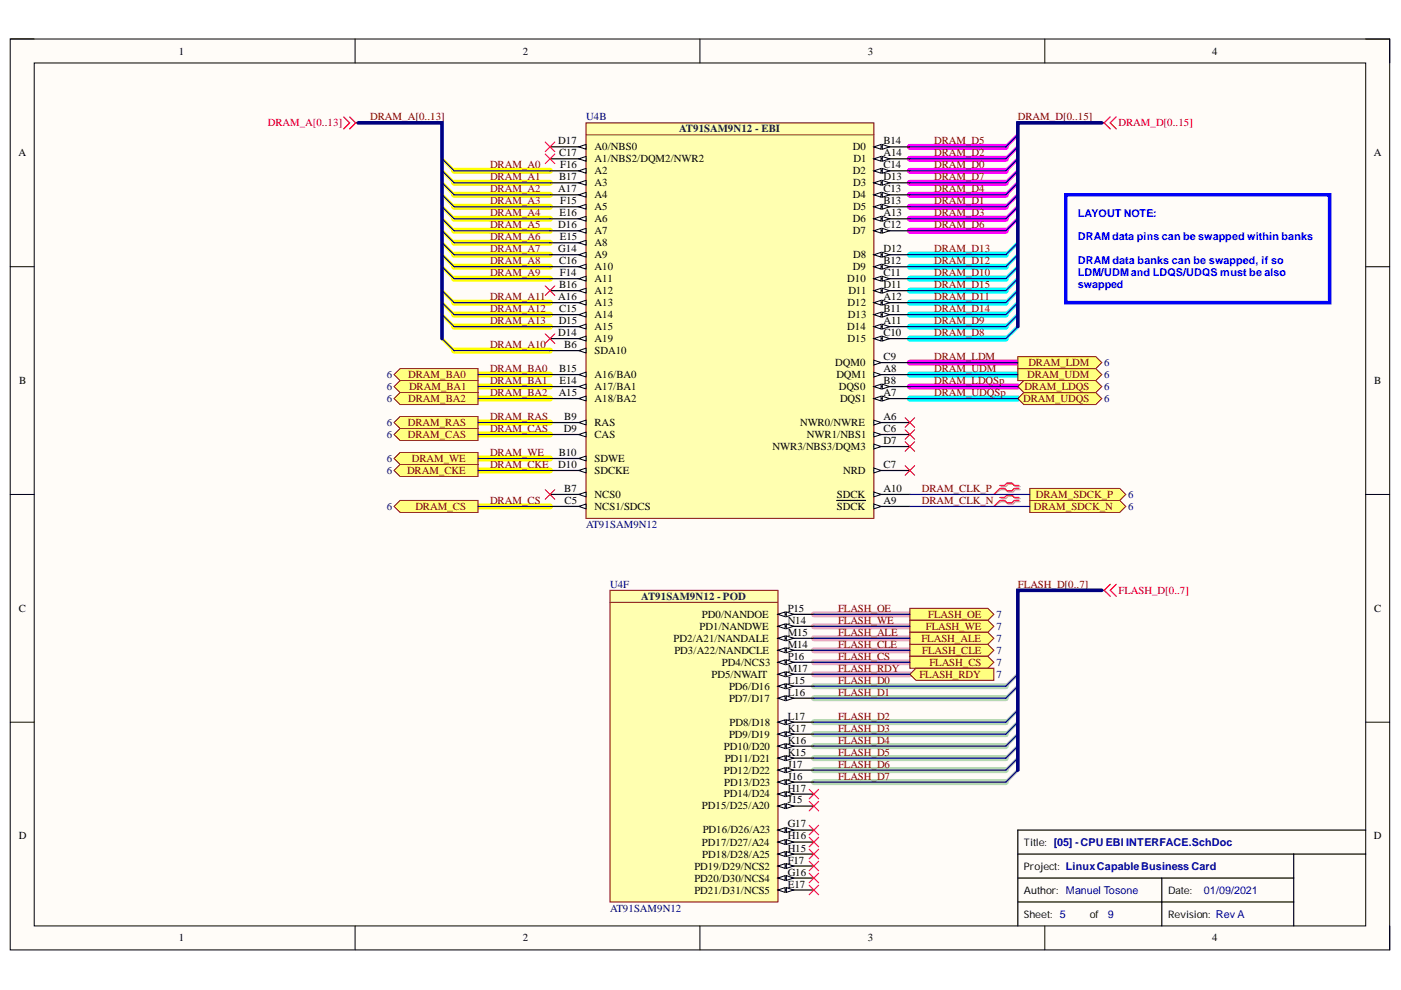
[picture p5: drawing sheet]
<svg xmlns="http://www.w3.org/2000/svg" width="297mm" height="210mm" viewBox="0 0 297 210" stroke-linecap="round" stroke-linejoin="round" font-family="sans-serif">
<path d="M2.2 8.3h292.4v193.1h-292.4z" fill-rule="evenodd" fill="#fffcf8"/>
<path d="M2.2 8.3h292.4v193.1h-292.4z" fill="none" stroke="#000" stroke-width=".21"/>
<path d="M7.3 13.4h282.3v182.9h-282.3z" fill-rule="evenodd" fill="#fffcf8"/>
<g fill="none" stroke="#000" stroke-width=".21">
<path d="M2.2 8.3h5.1M7.3 13.4h282.3v182.9h-282.3zM75.3 8.3v5M148.4 8.3v5M221.5 8.3v5.1M289.6 8.3h5v5.1M2.2 56.6h5.1M289.6 56.6h5M2.2 104.8h5.1M289.6 104.8h5M2.2 153.1h5.1M289.6 153.1h5"/>
<path d="M75.3 196.3v5.1M148.4 196.3v5.1M221.5 196.3v5.1M294.6 196.3v5.1"/>
</g>
<path d="M215.8 28.6l-2.5 2.5M215.8 31.1l-2.5 2.6M215.8 33.7l-2.5 2.5M215.8 36.2l-2.5 2.6M215.8 38.8l-2.5 2.5M215.8 41.3l-2.5 2.5M215.8 43.8l-2.5 2.6M215.8 46.4l-2.5 2.5" fill="none" stroke="#f0f" stroke-width=".68"/>
<path d="M215.8 51.5l-2.5 2.5M215.8 54l-2.5 2.6M215.8 56.6l-2.5 2.5M215.8 59.1l-2.5 2.5M215.8 61.6l-2.5 2.6M215.8 64.2l-2.5 2.5M215.8 66.7l-2.5 2.6M215.8 69.3l-2.5 2.5" fill="none" stroke="#0ff" stroke-width=".68"/>
<g fill="none" stroke="#ff0" stroke-width=".68">
<path d="M93.7 33.7l2.6 2.5M93.7 36.2l2.6 2.6M93.7 38.8l2.6 2.5M93.7 41.3l2.6 2.5M93.7 43.8l2.6 2.6M93.7 46.4l2.6 2.5M93.7 48.9l2.6 2.6M93.7 51.5l2.6 2.5M93.7 54l2.6 2.6M93.7 56.6l2.6 2.5M93.7 61.6l2.6 2.6M93.7 64.2l2.6 2.5"/>
<path d="M93.7 66.7l2.6 2.6M93.7 71.8l2.6 2.5"/>
</g>
<path d="M215.8 143l-2.5 2.5M215.8 145.5l-2.5 2.5M215.8 150.6l-2.5 2.5M215.8 153.1l-2.5 2.6M215.8 155.7l-2.5 2.5M215.8 158.2l-2.5 2.5M215.8 160.7l-2.5 2.6M215.8 163.3l-2.5 2.5" fill="none" stroke="#b6d9b2" stroke-width=".68"/>
<path d="M192.9 33.7h20.4M192.9 38.8h20.4M192.9 36.2h20.4M192.9 31.1h20.4M192.9 48.9h20.4M192.9 46.4h20.4M192.9 43.8h20.4M192.9 41.3h20.4M192.9 76.9h22.9M192.9 82h22.9" fill="none" stroke="#f0f" stroke-width="1.3"/>
<g fill="none" stroke="#ff0" stroke-width="1.3">
<path d="M96.3 38.8h20.3M96.3 36.2h20.3M96.3 59.1h20.3M96.3 56.6h20.3M96.3 54h20.3M96.3 51.5h20.3M96.3 48.9h20.3M96.3 46.4h20.3M96.3 43.8h20.3M96.3 41.3h20.3M96.3 74.3h20.3M96.3 69.3h20.3"/>
<path d="M96.3 66.7h20.3M96.3 64.2h20.3M101.4 79.4h15.2M101.4 99.8h15.2M101.4 97.2h15.2M101.4 92.1h15.2M101.4 89.6h15.2M101.4 84.5h15.2M101.4 82h15.2M101.4 107.4h15.2"/>
</g>
<path d="M172.6 158.2h40.7M172.6 155.7h40.7M172.6 153.1h40.7M172.6 148h40.7M172.6 145.5h40.7M172.6 165.8h40.7M172.6 163.3h40.7M172.6 160.7h40.7" fill="none" stroke="#b6d9b2" stroke-width="1.3"/>
<path d="M172.6 137.9h20.3M172.6 135.3h20.3M172.6 132.8h20.3M172.6 130.2h20.3M172.6 143h20.3M172.6 140.4h20.3" fill="none" stroke="#eba5c2" stroke-width="1.3"/>
<path d="M192.9 59.1h20.4M192.9 56.6h20.4M192.9 54h20.4M192.9 79.4h22.9M192.9 71.8h20.4M192.9 69.3h20.4M192.9 66.7h20.4M192.9 64.2h20.4M192.9 61.6h20.4M192.9 84.5h22.9" fill="none" stroke="#0ff" stroke-width="1.3"/>
<path d="M289.6 176h-73.8v20.3M215.8 181.1h73.8M215.8 186.2h58.5M215.8 191.2h58.5M246.3 186.2v10.1M274.3 181.1v15.2" fill="none" stroke="#000" stroke-width=".25"/>
<path d="M124.2 26.1h61.1v83.8h-61.1z" fill-rule="evenodd" fill="#ffffb0"/>
<path d="M124.2 26.1h61.1v83.8h-61.1z" fill="none" stroke="#800000" stroke-width=".21"/>
<path d="M185.3 31.1h7.6" fill="none" stroke="#000" stroke-width=".25"/>
<path d="M185.3 31.1l1.5-.5v1z" fill="#f8fcff"/>
<path d="M185.3 31.1l1.5-.5v1z" fill="none" stroke="#000" stroke-width=".21"/>
<path d="M187.1 30.6l1.5 .5-1.5 .5z" fill="#f8fcff"/>
<path d="M187.1 30.6l1.5 .5-1.5 .5z" fill="none" stroke="#000" stroke-width=".21"/>
<path d="M185.3 33.7h7.6" fill="none" stroke="#000" stroke-width=".25"/>
<path d="M185.3 33.7l1.5-.5v1z" fill="#f8fcff"/>
<path d="M185.3 33.7l1.5-.5v1z" fill="none" stroke="#000" stroke-width=".21"/>
<path d="M187.1 33.2l1.5 .5-1.5 .5z" fill="#f8fcff"/>
<path d="M187.1 33.2l1.5 .5-1.5 .5z" fill="none" stroke="#000" stroke-width=".21"/>
<path d="M185.3 36.2h7.6" fill="none" stroke="#000" stroke-width=".25"/>
<path d="M185.3 36.2l1.5-.5v1z" fill="#f8fcff"/>
<path d="M185.3 36.2l1.5-.5v1z" fill="none" stroke="#000" stroke-width=".21"/>
<path d="M187.1 35.7l1.5 .5-1.5 .5z" fill="#f8fcff"/>
<path d="M187.1 35.7l1.5 .5-1.5 .5z" fill="none" stroke="#000" stroke-width=".21"/>
<path d="M185.3 38.8h7.6" fill="none" stroke="#000" stroke-width=".25"/>
<path d="M185.3 38.8l1.5-.5v1z" fill="#f8fcff"/>
<path d="M185.3 38.8l1.5-.5v1z" fill="none" stroke="#000" stroke-width=".21"/>
<path d="M187.1 38.3l1.5 .5-1.5 .5z" fill="#f8fcff"/>
<path d="M187.1 38.3l1.5 .5-1.5 .5z" fill="none" stroke="#000" stroke-width=".21"/>
<path d="M185.3 41.3h7.6" fill="none" stroke="#000" stroke-width=".25"/>
<path d="M185.3 41.3l1.5-.5v1z" fill="#f8fcff"/>
<path d="M185.3 41.3l1.5-.5v1z" fill="none" stroke="#000" stroke-width=".21"/>
<path d="M187.1 40.8l1.5 .5-1.5 .5z" fill="#f8fcff"/>
<path d="M187.1 40.8l1.5 .5-1.5 .5z" fill="none" stroke="#000" stroke-width=".21"/>
<path d="M185.3 43.8h7.6" fill="none" stroke="#000" stroke-width=".25"/>
<path d="M185.3 43.8l1.5-.5v1.1z" fill="#f8fcff"/>
<path d="M185.3 43.8l1.5-.5v1.1z" fill="none" stroke="#000" stroke-width=".21"/>
<path d="M187.1 43.3l1.5 .5-1.5 .6z" fill="#f8fcff"/>
<path d="M187.1 43.3l1.5 .5-1.5 .6z" fill="none" stroke="#000" stroke-width=".21"/>
<path d="M185.3 46.4h7.6" fill="none" stroke="#000" stroke-width=".25"/>
<path d="M185.3 46.4l1.5-.5v1z" fill="#f8fcff"/>
<path d="M185.3 46.4l1.5-.5v1z" fill="none" stroke="#000" stroke-width=".21"/>
<path d="M187.1 45.9l1.5 .5-1.5 .5z" fill="#f8fcff"/>
<path d="M187.1 45.9l1.5 .5-1.5 .5z" fill="none" stroke="#000" stroke-width=".21"/>
<path d="M185.3 48.9h7.6" fill="none" stroke="#000" stroke-width=".25"/>
<path d="M185.3 48.9l1.5-.5v1z" fill="#f8fcff"/>
<path d="M185.3 48.9l1.5-.5v1z" fill="none" stroke="#000" stroke-width=".21"/>
<path d="M187.1 48.4l1.5 .5-1.5 .5z" fill="#f8fcff"/>
<path d="M187.1 48.4l1.5 .5-1.5 .5z" fill="none" stroke="#000" stroke-width=".21"/>
<path d="M185.3 54h7.6" fill="none" stroke="#000" stroke-width=".25"/>
<path d="M185.3 54l1.5-.5v1z" fill="#f8fcff"/>
<path d="M185.3 54l1.5-.5v1z" fill="none" stroke="#000" stroke-width=".21"/>
<path d="M187.1 53.5l1.5 .5-1.5 .5z" fill="#f8fcff"/>
<path d="M187.1 53.5l1.5 .5-1.5 .5z" fill="none" stroke="#000" stroke-width=".21"/>
<path d="M185.3 56.6h7.6" fill="none" stroke="#000" stroke-width=".25"/>
<path d="M185.3 56.6l1.5-.6v1.1z" fill="#f8fcff"/>
<path d="M185.3 56.6l1.5-.6v1.1z" fill="none" stroke="#000" stroke-width=".21"/>
<path d="M187.1 56l1.5 .6-1.5 .5z" fill="#f8fcff"/>
<path d="M187.1 56l1.5 .6-1.5 .5z" fill="none" stroke="#000" stroke-width=".21"/>
<path d="M185.3 59.1h7.6" fill="none" stroke="#000" stroke-width=".25"/>
<path d="M185.3 59.1l1.5-.5v1z" fill="#f8fcff"/>
<path d="M185.3 59.1l1.5-.5v1z" fill="none" stroke="#000" stroke-width=".21"/>
<path d="M187.1 58.6l1.5 .5-1.5 .5z" fill="#f8fcff"/>
<path d="M187.1 58.6l1.5 .5-1.5 .5z" fill="none" stroke="#000" stroke-width=".21"/>
<path d="M185.3 61.6h7.6" fill="none" stroke="#000" stroke-width=".25"/>
<path d="M185.3 61.6l1.5-.5v1z" fill="#f8fcff"/>
<path d="M185.3 61.6l1.5-.5v1z" fill="none" stroke="#000" stroke-width=".21"/>
<path d="M187.1 61.1l1.5 .5-1.5 .5z" fill="#f8fcff"/>
<path d="M187.1 61.1l1.5 .5-1.5 .5z" fill="none" stroke="#000" stroke-width=".21"/>
<path d="M185.3 64.2h7.6" fill="none" stroke="#000" stroke-width=".25"/>
<path d="M185.3 64.2l1.5-.5v1z" fill="#f8fcff"/>
<path d="M185.3 64.2l1.5-.5v1z" fill="none" stroke="#000" stroke-width=".21"/>
<path d="M187.1 63.7l1.5 .5-1.5 .5z" fill="#f8fcff"/>
<path d="M187.1 63.7l1.5 .5-1.5 .5z" fill="none" stroke="#000" stroke-width=".21"/>
<path d="M185.3 66.7h7.6" fill="none" stroke="#000" stroke-width=".25"/>
<path d="M185.3 66.7l1.5-.5v1z" fill="#f8fcff"/>
<path d="M185.3 66.7l1.5-.5v1z" fill="none" stroke="#000" stroke-width=".21"/>
<path d="M187.1 66.2l1.5 .5-1.5 .5z" fill="#f8fcff"/>
<path d="M187.1 66.2l1.5 .5-1.5 .5z" fill="none" stroke="#000" stroke-width=".21"/>
<path d="M185.3 69.3h7.6" fill="none" stroke="#000" stroke-width=".25"/>
<path d="M185.3 69.3l1.5-.5v1z" fill="#f8fcff"/>
<path d="M185.3 69.3l1.5-.5v1z" fill="none" stroke="#000" stroke-width=".21"/>
<path d="M187.1 68.8l1.5 .5-1.5 .5z" fill="#f8fcff"/>
<path d="M187.1 68.8l1.5 .5-1.5 .5z" fill="none" stroke="#000" stroke-width=".21"/>
<path d="M185.3 71.8h7.6" fill="none" stroke="#000" stroke-width=".25"/>
<path d="M185.3 71.8l1.5-.5v1z" fill="#f8fcff"/>
<path d="M185.3 71.8l1.5-.5v1z" fill="none" stroke="#000" stroke-width=".21"/>
<path d="M187.1 71.3l1.5 .5-1.5 .5z" fill="#f8fcff"/>
<path d="M187.1 71.3l1.5 .5-1.5 .5z" fill="none" stroke="#000" stroke-width=".21"/>
<path d="M116.6 79.4h7.6" fill="none" stroke="#000" stroke-width=".25"/>
<path d="M122.7 79.4l1.5-.5v1z" fill="#f8fcff"/>
<path d="M122.7 79.4l1.5-.5v1z" fill="none" stroke="#000" stroke-width=".21"/>
<path d="M116.6 82h7.6" fill="none" stroke="#000" stroke-width=".25"/>
<path d="M122.7 82l1.5-.5v1z" fill="#f8fcff"/>
<path d="M122.7 82l1.5-.5v1z" fill="none" stroke="#000" stroke-width=".21"/>
<path d="M116.6 84.5h7.6" fill="none" stroke="#000" stroke-width=".25"/>
<path d="M122.7 84.5l1.5-.5v1z" fill="#f8fcff"/>
<path d="M122.7 84.5l1.5-.5v1z" fill="none" stroke="#000" stroke-width=".21"/>
<path d="M116.6 107.4h7.6" fill="none" stroke="#000" stroke-width=".25"/>
<path d="M122.7 107.4l1.5-.5v1z" fill="#f8fcff"/>
<path d="M122.7 107.4l1.5-.5v1z" fill="none" stroke="#000" stroke-width=".21"/>
<path d="M185.3 104.8h7.6" fill="none" stroke="#000" stroke-width=".25"/>
<path d="M185.3 104.3l1.5 .5-1.5 .5z" fill="#f8fcff"/>
<path d="M185.3 104.3l1.5 .5-1.5 .5z" fill="none" stroke="#000" stroke-width=".21"/>
<path d="M185.3 107.4h7.6" fill="none" stroke="#000" stroke-width=".25"/>
<path d="M185.3 106.9l1.5 .5-1.5 .5z" fill="#f8fcff"/>
<path d="M185.3 106.9l1.5 .5-1.5 .5z" fill="none" stroke="#000" stroke-width=".21"/>
<path d="M116.6 99.8h7.6M177.4 106.1h6.1" fill="none" stroke="#000" stroke-width=".25"/>
<path d="M122.7 99.8l1.5-.6v1.1z" fill="#f8fcff"/>
<path d="M122.7 99.8l1.5-.6v1.1z" fill="none" stroke="#000" stroke-width=".21"/>
<path d="M116.6 89.6h7.6" fill="none" stroke="#000" stroke-width=".25"/>
<path d="M122.7 89.6l1.5-.5v1z" fill="#f8fcff"/>
<path d="M122.7 89.6l1.5-.5v1z" fill="none" stroke="#000" stroke-width=".21"/>
<path d="M116.6 92.1h7.6" fill="none" stroke="#000" stroke-width=".25"/>
<path d="M122.7 92.1l1.5-.5v1z" fill="#f8fcff"/>
<path d="M122.7 92.1l1.5-.5v1z" fill="none" stroke="#000" stroke-width=".21"/>
<path d="M116.6 97.2h7.6" fill="none" stroke="#000" stroke-width=".25"/>
<path d="M122.7 97.2l1.5-.5v1z" fill="#f8fcff"/>
<path d="M122.7 97.2l1.5-.5v1z" fill="none" stroke="#000" stroke-width=".21"/>
<path d="M116.6 74.3h7.6" fill="none" stroke="#000" stroke-width=".25"/>
<path d="M122.7 74.3l1.5-.5v1z" fill="#f8fcff"/>
<path d="M122.7 74.3l1.5-.5v1z" fill="none" stroke="#000" stroke-width=".21"/>
<path d="M185.3 76.9h7.6" fill="none" stroke="#000" stroke-width=".25"/>
<path d="M185.3 76.4l1.5 .5-1.5 .5z" fill="#f8fcff"/>
<path d="M185.3 76.4l1.5 .5-1.5 .5z" fill="none" stroke="#000" stroke-width=".21"/>
<path d="M185.3 79.4h7.6" fill="none" stroke="#000" stroke-width=".25"/>
<path d="M185.3 78.9l1.5 .5-1.5 .5z" fill="#f8fcff"/>
<path d="M185.3 78.9l1.5 .5-1.5 .5z" fill="none" stroke="#000" stroke-width=".21"/>
<path d="M185.3 82h7.6" fill="none" stroke="#000" stroke-width=".25"/>
<path d="M185.3 82l1.5-.5v1z" fill="#f8fcff"/>
<path d="M185.3 82l1.5-.5v1z" fill="none" stroke="#000" stroke-width=".21"/>
<path d="M187.1 81.5l1.5 .5-1.5 .5z" fill="#f8fcff"/>
<path d="M187.1 81.5l1.5 .5-1.5 .5z" fill="none" stroke="#000" stroke-width=".21"/>
<path d="M185.3 84.5h7.6" fill="none" stroke="#000" stroke-width=".25"/>
<path d="M185.3 84.5l1.5-.5v1z" fill="#f8fcff"/>
<path d="M185.3 84.5l1.5-.5v1z" fill="none" stroke="#000" stroke-width=".21"/>
<path d="M187.1 84l1.5 .5-1.5 .5z" fill="#f8fcff"/>
<path d="M187.1 84l1.5 .5-1.5 .5z" fill="none" stroke="#000" stroke-width=".21"/>
<path d="M116.6 36.2h7.6" fill="none" stroke="#000" stroke-width=".25"/>
<path d="M122.7 36.2l1.5-.5v1z" fill="#f8fcff"/>
<path d="M122.7 36.2l1.5-.5v1z" fill="none" stroke="#000" stroke-width=".21"/>
<path d="M116.6 38.8h7.6" fill="none" stroke="#000" stroke-width=".25"/>
<path d="M122.7 38.8l1.5-.5v1z" fill="#f8fcff"/>
<path d="M122.7 38.8l1.5-.5v1z" fill="none" stroke="#000" stroke-width=".21"/>
<path d="M116.6 41.3h7.6" fill="none" stroke="#000" stroke-width=".25"/>
<path d="M122.7 41.3l1.5-.5v1z" fill="#f8fcff"/>
<path d="M122.7 41.3l1.5-.5v1z" fill="none" stroke="#000" stroke-width=".21"/>
<path d="M116.6 43.8h7.6" fill="none" stroke="#000" stroke-width=".25"/>
<path d="M122.7 43.8l1.5-.5v1.1z" fill="#f8fcff"/>
<path d="M122.7 43.8l1.5-.5v1.1z" fill="none" stroke="#000" stroke-width=".21"/>
<path d="M116.6 46.4h7.6" fill="none" stroke="#000" stroke-width=".25"/>
<path d="M122.7 46.4l1.5-.5v1z" fill="#f8fcff"/>
<path d="M122.7 46.4l1.5-.5v1z" fill="none" stroke="#000" stroke-width=".21"/>
<path d="M116.6 48.9h7.6" fill="none" stroke="#000" stroke-width=".25"/>
<path d="M122.7 48.9l1.5-.5v1z" fill="#f8fcff"/>
<path d="M122.7 48.9l1.5-.5v1z" fill="none" stroke="#000" stroke-width=".21"/>
<path d="M116.6 51.5h7.6" fill="none" stroke="#000" stroke-width=".25"/>
<path d="M122.7 51.5l1.5-.5v1z" fill="#f8fcff"/>
<path d="M122.7 51.5l1.5-.5v1z" fill="none" stroke="#000" stroke-width=".21"/>
<path d="M116.6 54h7.6" fill="none" stroke="#000" stroke-width=".25"/>
<path d="M122.7 54l1.5-.5v1z" fill="#f8fcff"/>
<path d="M122.7 54l1.5-.5v1z" fill="none" stroke="#000" stroke-width=".21"/>
<path d="M116.6 56.6h7.6" fill="none" stroke="#000" stroke-width=".25"/>
<path d="M122.7 56.6l1.5-.6v1.1z" fill="#f8fcff"/>
<path d="M122.7 56.6l1.5-.6v1.1z" fill="none" stroke="#000" stroke-width=".21"/>
<path d="M116.6 59.1h7.6" fill="none" stroke="#000" stroke-width=".25"/>
<path d="M122.7 59.1l1.5-.5v1z" fill="#f8fcff"/>
<path d="M122.7 59.1l1.5-.5v1z" fill="none" stroke="#000" stroke-width=".21"/>
<path d="M116.6 61.6h7.6" fill="none" stroke="#000" stroke-width=".25"/>
<path d="M122.7 61.6l1.5-.5v1z" fill="#f8fcff"/>
<path d="M122.7 61.6l1.5-.5v1z" fill="none" stroke="#000" stroke-width=".21"/>
<path d="M116.6 64.2h7.6" fill="none" stroke="#000" stroke-width=".25"/>
<path d="M122.7 64.2l1.5-.5v1z" fill="#f8fcff"/>
<path d="M122.7 64.2l1.5-.5v1z" fill="none" stroke="#000" stroke-width=".21"/>
<path d="M116.6 66.7h7.6" fill="none" stroke="#000" stroke-width=".25"/>
<path d="M122.7 66.7l1.5-.5v1z" fill="#f8fcff"/>
<path d="M122.7 66.7l1.5-.5v1z" fill="none" stroke="#000" stroke-width=".21"/>
<path d="M116.6 69.3h7.6" fill="none" stroke="#000" stroke-width=".25"/>
<path d="M122.7 69.3l1.5-.6v1.1z" fill="#f8fcff"/>
<path d="M122.7 69.3l1.5-.6v1.1z" fill="none" stroke="#000" stroke-width=".21"/>
<path d="M116.6 104.8h7.6" fill="none" stroke="#000" stroke-width=".25"/>
<path d="M122.7 104.8l1.5-.5v1z" fill="#f8fcff"/>
<path d="M122.7 104.8l1.5-.5v1z" fill="none" stroke="#000" stroke-width=".21"/>
<path d="M185.3 89.6h7.6" fill="none" stroke="#000" stroke-width=".25"/>
<path d="M185.3 89.1l1.5 .5-1.5 .5z" fill="#f8fcff"/>
<path d="M185.3 89.1l1.5 .5-1.5 .5z" fill="none" stroke="#000" stroke-width=".21"/>
<path d="M185.3 92.1h7.6" fill="none" stroke="#000" stroke-width=".25"/>
<path d="M185.3 91.6l1.5 .5-1.5 .5z" fill="#f8fcff"/>
<path d="M185.3 91.6l1.5 .5-1.5 .5z" fill="none" stroke="#000" stroke-width=".21"/>
<path d="M185.3 94.7h7.6" fill="none" stroke="#000" stroke-width=".25"/>
<path d="M185.3 94.2l1.5 .5-1.5 .5z" fill="#f8fcff"/>
<path d="M185.3 94.2l1.5 .5-1.5 .5z" fill="none" stroke="#000" stroke-width=".21"/>
<path d="M185.3 99.8h7.6" fill="none" stroke="#000" stroke-width=".25"/>
<path d="M185.3 99.2l1.5 .6-1.5 .5z" fill="#f8fcff"/>
<path d="M185.3 99.2l1.5 .6-1.5 .5z" fill="none" stroke="#000" stroke-width=".21"/>
<path d="M124.2 28.6h61.1" fill="none" stroke="#85200c" stroke-width=".21"/>
<path d="M116.6 71.8h7.6" fill="none" stroke="#000" stroke-width=".25"/>
<path d="M122.7 71.8l1.5-.5v1z" fill="#f8fcff"/>
<path d="M122.7 71.8l1.5-.5v1z" fill="none" stroke="#000" stroke-width=".21"/>
<path d="M116.6 31.1h7.6" fill="none" stroke="#000" stroke-width=".25"/>
<path d="M122.7 31.1l1.5-.5v1z" fill="#f8fcff"/>
<path d="M122.7 31.1l1.5-.5v1z" fill="none" stroke="#000" stroke-width=".21"/>
<path d="M116.6 33.7h7.6" fill="none" stroke="#000" stroke-width=".25"/>
<path d="M122.7 33.7l1.5-.5v1z" fill="#f8fcff"/>
<path d="M122.7 33.7l1.5-.5v1z" fill="none" stroke="#000" stroke-width=".21"/>
<path d="M129.3 125.2h35.6v66h-35.6z" fill-rule="evenodd" fill="#ffffb0"/>
<path d="M129.3 125.2h35.6v66h-35.6z" fill="none" stroke="#800000" stroke-width=".21"/>
<path d="M164.9 145.5h7.7" fill="none" stroke="#000" stroke-width=".25"/>
<path d="M164.9 145.5l1.6-.5v1z" fill="#f8fcff"/>
<path d="M164.9 145.5l1.6-.5v1z" fill="none" stroke="#000" stroke-width=".21"/>
<path d="M166.7 145l1.5 .5-1.5 .5z" fill="#f8fcff"/>
<path d="M166.7 145l1.5 .5-1.5 .5z" fill="none" stroke="#000" stroke-width=".21"/>
<path d="M164.9 148h7.7" fill="none" stroke="#000" stroke-width=".25"/>
<path d="M164.9 148l1.6-.5v1z" fill="#f8fcff"/>
<path d="M164.9 148l1.6-.5v1z" fill="none" stroke="#000" stroke-width=".21"/>
<path d="M166.7 147.5l1.5 .5-1.5 .5z" fill="#f8fcff"/>
<path d="M166.7 147.5l1.5 .5-1.5 .5z" fill="none" stroke="#000" stroke-width=".21"/>
<path d="M164.9 153.1h7.7" fill="none" stroke="#000" stroke-width=".25"/>
<path d="M164.9 153.1l1.6-.5v1z" fill="#f8fcff"/>
<path d="M164.9 153.1l1.6-.5v1z" fill="none" stroke="#000" stroke-width=".21"/>
<path d="M166.7 152.6l1.5 .5-1.5 .5z" fill="#f8fcff"/>
<path d="M166.7 152.6l1.5 .5-1.5 .5z" fill="none" stroke="#000" stroke-width=".21"/>
<path d="M164.9 155.7h7.7" fill="none" stroke="#000" stroke-width=".25"/>
<path d="M164.9 155.7l1.6-.5v1z" fill="#f8fcff"/>
<path d="M164.9 155.7l1.6-.5v1z" fill="none" stroke="#000" stroke-width=".21"/>
<path d="M166.7 155.2l1.5 .5-1.5 .5z" fill="#f8fcff"/>
<path d="M166.7 155.2l1.5 .5-1.5 .5z" fill="none" stroke="#000" stroke-width=".21"/>
<path d="M164.9 158.2h7.7" fill="none" stroke="#000" stroke-width=".25"/>
<path d="M164.9 158.2l1.6-.5v1z" fill="#f8fcff"/>
<path d="M164.9 158.2l1.6-.5v1z" fill="none" stroke="#000" stroke-width=".21"/>
<path d="M166.7 157.7l1.5 .5-1.5 .5z" fill="#f8fcff"/>
<path d="M166.7 157.7l1.5 .5-1.5 .5z" fill="none" stroke="#000" stroke-width=".21"/>
<path d="M164.9 160.7h7.7" fill="none" stroke="#000" stroke-width=".25"/>
<path d="M164.9 160.7l1.6-.5v1.1z" fill="#f8fcff"/>
<path d="M164.9 160.7l1.6-.5v1.1z" fill="none" stroke="#000" stroke-width=".21"/>
<path d="M166.7 160.2l1.5 .5-1.5 .6z" fill="#f8fcff"/>
<path d="M166.7 160.2l1.5 .5-1.5 .6z" fill="none" stroke="#000" stroke-width=".21"/>
<path d="M164.9 163.3h7.7" fill="none" stroke="#000" stroke-width=".25"/>
<path d="M164.9 163.3l1.6-.5v1z" fill="#f8fcff"/>
<path d="M164.9 163.3l1.6-.5v1z" fill="none" stroke="#000" stroke-width=".21"/>
<path d="M166.7 162.8l1.5 .5-1.5 .5z" fill="#f8fcff"/>
<path d="M166.7 162.8l1.5 .5-1.5 .5z" fill="none" stroke="#000" stroke-width=".21"/>
<path d="M164.9 165.8h7.7" fill="none" stroke="#000" stroke-width=".25"/>
<path d="M164.9 165.8l1.6-.5v1z" fill="#f8fcff"/>
<path d="M164.9 165.8l1.6-.5v1z" fill="none" stroke="#000" stroke-width=".21"/>
<path d="M166.7 165.3l1.5 .5-1.5 .5z" fill="#f8fcff"/>
<path d="M166.7 165.3l1.5 .5-1.5 .5z" fill="none" stroke="#000" stroke-width=".21"/>
<path d="M164.9 168.4h7.7" fill="none" stroke="#000" stroke-width=".25"/>
<path d="M164.9 168.4l1.6-.5v1z" fill="#f8fcff"/>
<path d="M164.9 168.4l1.6-.5v1z" fill="none" stroke="#000" stroke-width=".21"/>
<path d="M166.7 167.9l1.5 .5-1.5 .5z" fill="#f8fcff"/>
<path d="M166.7 167.9l1.5 .5-1.5 .5z" fill="none" stroke="#000" stroke-width=".21"/>
<path d="M164.9 170.9h7.7" fill="none" stroke="#000" stroke-width=".25"/>
<path d="M164.9 170.9l1.6-.5v1z" fill="#f8fcff"/>
<path d="M164.9 170.9l1.6-.5v1z" fill="none" stroke="#000" stroke-width=".21"/>
<path d="M166.7 170.4l1.5 .5-1.5 .5z" fill="#f8fcff"/>
<path d="M166.7 170.4l1.5 .5-1.5 .5z" fill="none" stroke="#000" stroke-width=".21"/>
<path d="M164.9 176h7.7" fill="none" stroke="#000" stroke-width=".25"/>
<path d="M164.9 176l1.6-.5v1z" fill="#f8fcff"/>
<path d="M164.9 176l1.6-.5v1z" fill="none" stroke="#000" stroke-width=".21"/>
<path d="M166.7 175.5l1.5 .5-1.5 .5z" fill="#f8fcff"/>
<path d="M166.7 175.5l1.5 .5-1.5 .5z" fill="none" stroke="#000" stroke-width=".21"/>
<path d="M164.9 178.5h7.7" fill="none" stroke="#000" stroke-width=".25"/>
<path d="M164.9 178.5l1.6-.5v1z" fill="#f8fcff"/>
<path d="M164.9 178.5l1.6-.5v1z" fill="none" stroke="#000" stroke-width=".21"/>
<path d="M166.7 178l1.5 .5-1.5 .5z" fill="#f8fcff"/>
<path d="M166.7 178l1.5 .5-1.5 .5z" fill="none" stroke="#000" stroke-width=".21"/>
<path d="M164.9 181.1h7.7" fill="none" stroke="#000" stroke-width=".25"/>
<path d="M164.9 181.1l1.6-.5v1z" fill="#f8fcff"/>
<path d="M164.9 181.1l1.6-.5v1z" fill="none" stroke="#000" stroke-width=".21"/>
<path d="M166.7 180.6l1.5 .5-1.5 .5z" fill="#f8fcff"/>
<path d="M166.7 180.6l1.5 .5-1.5 .5z" fill="none" stroke="#000" stroke-width=".21"/>
<path d="M164.9 183.6h7.7" fill="none" stroke="#000" stroke-width=".25"/>
<path d="M164.9 183.6l1.6-.5v1z" fill="#f8fcff"/>
<path d="M164.9 183.6l1.6-.5v1z" fill="none" stroke="#000" stroke-width=".21"/>
<path d="M166.7 183.1l1.5 .5-1.5 .5z" fill="#f8fcff"/>
<path d="M166.7 183.1l1.5 .5-1.5 .5z" fill="none" stroke="#000" stroke-width=".21"/>
<path d="M164.9 186.2h7.7" fill="none" stroke="#000" stroke-width=".25"/>
<path d="M164.9 186.2l1.6-.6v1.1z" fill="#f8fcff"/>
<path d="M164.9 186.2l1.6-.6v1.1z" fill="none" stroke="#000" stroke-width=".21"/>
<path d="M166.7 185.6l1.5 .6-1.5 .5z" fill="#f8fcff"/>
<path d="M166.7 185.6l1.5 .6-1.5 .5z" fill="none" stroke="#000" stroke-width=".21"/>
<path d="M164.9 188.7h7.7" fill="none" stroke="#000" stroke-width=".25"/>
<path d="M164.9 188.7l1.6-.5v1z" fill="#f8fcff"/>
<path d="M164.9 188.7l1.6-.5v1z" fill="none" stroke="#000" stroke-width=".21"/>
<path d="M166.7 188.2l1.5 .5-1.5 .5z" fill="#f8fcff"/>
<path d="M166.7 188.2l1.5 .5-1.5 .5z" fill="none" stroke="#000" stroke-width=".21"/>
<path d="M164.9 130.2h7.7" fill="none" stroke="#000" stroke-width=".25"/>
<path d="M164.9 130.2l1.6-.5v1.1z" fill="#f8fcff"/>
<path d="M164.9 130.2l1.6-.5v1.1z" fill="none" stroke="#000" stroke-width=".21"/>
<path d="M166.7 129.7l1.5 .5-1.5 .6z" fill="#f8fcff"/>
<path d="M166.7 129.7l1.5 .5-1.5 .6z" fill="none" stroke="#000" stroke-width=".21"/>
<path d="M164.9 132.8h7.7" fill="none" stroke="#000" stroke-width=".25"/>
<path d="M164.9 132.8l1.6-.5v1z" fill="#f8fcff"/>
<path d="M164.9 132.8l1.6-.5v1z" fill="none" stroke="#000" stroke-width=".21"/>
<path d="M166.7 132.3l1.5 .5-1.5 .5z" fill="#f8fcff"/>
<path d="M166.7 132.3l1.5 .5-1.5 .5z" fill="none" stroke="#000" stroke-width=".21"/>
<path d="M164.9 135.3h7.7" fill="none" stroke="#000" stroke-width=".25"/>
<path d="M164.9 135.3l1.6-.5v1z" fill="#f8fcff"/>
<path d="M164.9 135.3l1.6-.5v1z" fill="none" stroke="#000" stroke-width=".21"/>
<path d="M166.7 134.8l1.5 .5-1.5 .5z" fill="#f8fcff"/>
<path d="M166.7 134.8l1.5 .5-1.5 .5z" fill="none" stroke="#000" stroke-width=".21"/>
<path d="M164.9 137.9h7.7" fill="none" stroke="#000" stroke-width=".25"/>
<path d="M164.9 137.9l1.6-.5v1z" fill="#f8fcff"/>
<path d="M164.9 137.9l1.6-.5v1z" fill="none" stroke="#000" stroke-width=".21"/>
<path d="M166.7 137.4l1.5 .5-1.5 .5z" fill="#f8fcff"/>
<path d="M166.7 137.4l1.5 .5-1.5 .5z" fill="none" stroke="#000" stroke-width=".21"/>
<path d="M164.9 143h7.7" fill="none" stroke="#000" stroke-width=".25"/>
<path d="M164.9 143l1.6-.6v1.1z" fill="#f8fcff"/>
<path d="M164.9 143l1.6-.6v1.1z" fill="none" stroke="#000" stroke-width=".21"/>
<path d="M166.7 142.4l1.5 .6-1.5 .5z" fill="#f8fcff"/>
<path d="M166.7 142.4l1.5 .6-1.5 .5z" fill="none" stroke="#000" stroke-width=".21"/>
<path d="M164.9 140.4h7.7" fill="none" stroke="#000" stroke-width=".25"/>
<path d="M164.9 140.4l1.6-.5v1z" fill="#f8fcff"/>
<path d="M164.9 140.4l1.6-.5v1z" fill="none" stroke="#000" stroke-width=".21"/>
<path d="M166.7 139.9l1.5 .5-1.5 .5z" fill="#f8fcff"/>
<path d="M166.7 139.9l1.5 .5-1.5 .5z" fill="none" stroke="#000" stroke-width=".21"/>
<path d="M129.3 127.7h35.6" fill="none" stroke="#85200c" stroke-width=".21"/>
<path d="M115.6 32.7l2 2M115.6 30.1l2 2.1M117.6 32.7l-2 2M117.6 30.1l-2 2.1M115.6 60.6l2 2M115.6 70.8l2 2M117.6 60.6l-2 2M117.6 70.8l-2 2M212 103.6l-1.3 1.2M212 106.1l-1.3 1.3" fill="none" stroke="#f00" stroke-width=".21"/>
<path d="M212.2 103.2h1.1l.5-.5h1l.5 .5h1M212.2 103.8h1.1l.5 .5h1l.5-.5h1M212.2 105.7h1.1l.5-.5h1l.5 .5h1M212.2 106.4h1.1l.5 .5h1l.5-.5h1" fill="none" stroke="#d0a19e" stroke-width=".25"/>
<path d="M212.2 103.8l-1.5 1M212.2 106.4l-1.5 1" fill="none" stroke="#d0a19e" stroke-width=".21"/>
<path d="M212 102.9h1l.5-.5h1l.5 .5h1.1M212 103.6h1l.5 .5h1l.5-.5h1.1M212 105.5h1l.5-.5h1l.5 .5h1.1M212 106.1h1l.5 .5h1l.5-.5h1.1" fill="none" stroke="#f00" stroke-width=".25"/>
<g fill="none" stroke="#000080" stroke-width=".25">
<path d="M93.7 33.7l2.6 2.5M93.7 36.2l2.6 2.6M93.7 38.8l2.6 2.5M215.8 28.6l-2.5 2.5M215.8 31.1l-2.5 2.6M215.8 33.7l-2.5 2.5M215.8 36.2l-2.5 2.6M215.8 38.8l-2.5 2.5M93.7 41.3l2.6 2.5M93.7 43.8l2.6 2.6M93.7 46.4l2.6 2.5M93.7 48.9l2.6 2.6"/>
<path d="M93.7 51.5l2.6 2.5M93.7 54l2.6 2.6M93.7 56.6l2.6 2.5M215.8 41.3l-2.5 2.5M215.8 43.8l-2.5 2.6M215.8 46.4l-2.5 2.5M215.8 51.5l-2.5 2.5M215.8 54l-2.5 2.6M215.8 56.6l-2.5 2.5M215.8 59.1l-2.5 2.5M93.7 61.6l2.6 2.6M93.7 64.2l2.6 2.5"/>
<path d="M93.7 66.7l2.6 2.6M93.7 71.8l2.6 2.5M215.8 61.6l-2.5 2.6M215.8 64.2l-2.5 2.5M215.8 66.7l-2.5 2.6M215.8 69.3l-2.5 2.5"/>
</g>
<path d="M83.5 79.4l1.3-1.2h16.6v2.5h-16.6z" fill-rule="evenodd" fill="#ffff80"/>
<path d="M83.5 79.4l1.3-1.2h16.6v2.5h-16.6z" fill="none" stroke="#800000" stroke-width=".21"/>
<path d="M83.5 82l1.3-1.3h16.6v2.5h-16.6z" fill-rule="evenodd" fill="#ffff80"/>
<path d="M83.5 82l1.3-1.3h16.6v2.5h-16.6z" fill="none" stroke="#800000" stroke-width=".21"/>
<path d="M83.5 84.5l1.3-1.3h16.6v2.6h-16.6z" fill-rule="evenodd" fill="#ffff80"/>
<path d="M83.5 84.5l1.3-1.3h16.6v2.6h-16.6z" fill="none" stroke="#800000" stroke-width=".21"/>
<path d="M83.5 89.6l1.3-1.3h16.6v2.6h-16.6z" fill-rule="evenodd" fill="#ffff80"/>
<path d="M83.5 89.6l1.3-1.3h16.6v2.6h-16.6z" fill="none" stroke="#800000" stroke-width=".21"/>
<path d="M83.5 92.1l1.3-1.2h16.6v2.5h-16.6z" fill-rule="evenodd" fill="#ffff80"/>
<path d="M83.5 92.1l1.3-1.2h16.6v2.5h-16.6z" fill="none" stroke="#800000" stroke-width=".21"/>
<path d="M83.5 97.2l1.3-1.3h16.6v2.6h-16.6z" fill-rule="evenodd" fill="#ffff80"/>
<path d="M83.5 97.2l1.3-1.3h16.6v2.6h-16.6z" fill="none" stroke="#800000" stroke-width=".21"/>
<path d="M83.5 99.8l1.3-1.3h16.6v2.5h-16.6z" fill-rule="evenodd" fill="#ffff80"/>
<path d="M83.5 99.8l1.3-1.3h16.6v2.5h-16.6z" fill="none" stroke="#800000" stroke-width=".21"/>
<path d="M83.5 107.4l1.3-1.3h16.6v2.5h-16.6z" fill-rule="evenodd" fill="#ffff80"/>
<path d="M83.5 107.4l1.3-1.3h16.6v2.5h-16.6z" fill="none" stroke="#800000" stroke-width=".21"/>
<path d="M218.3 106.1h19.1l1.3 1.3-1.3 1.2h-19.1z" fill-rule="evenodd" fill="#ffff80"/>
<path d="M218.3 106.1h19.1l1.3 1.3-1.3 1.2h-19.1z" fill="none" stroke="#800000" stroke-width=".21"/>
<path d="M218.3 103.6h19.1l1.3 1.2-1.3 1.3h-19.1z" fill-rule="evenodd" fill="#ffff80"/>
<path d="M218.3 103.6h19.1l1.3 1.2-1.3 1.3h-19.1z" fill="none" stroke="#800000" stroke-width=".21"/>
<path d="M215.8 143l-2.5 2.5M215.8 145.5l-2.5 2.5M215.8 150.6l-2.5 2.5M215.8 153.1l-2.5 2.6M215.8 155.7l-2.5 2.5M215.8 158.2l-2.5 2.5M215.8 160.7l-2.5 2.6M215.8 163.3l-2.5 2.5" fill="none" stroke="#000080" stroke-width=".25"/>
<path d="M192.9 129h16.5l1.3 1.2-1.3 1.3h-16.5z" fill-rule="evenodd" fill="#ffff80"/>
<path d="M192.9 129h16.5l1.3 1.2-1.3 1.3h-16.5z" fill="none" stroke="#800000" stroke-width=".21"/>
<path d="M192.9 131.5h16.5l1.3 1.3-1.3 1.3h-16.5z" fill-rule="evenodd" fill="#ffff80"/>
<path d="M192.9 131.5h16.5l1.3 1.3-1.3 1.3h-16.5z" fill="none" stroke="#800000" stroke-width=".21"/>
<path d="M192.9 136.6h16.5l1.3 1.3-1.3 1.2h-16.5z" fill-rule="evenodd" fill="#ffff80"/>
<path d="M192.9 136.6h16.5l1.3 1.3-1.3 1.2h-16.5z" fill="none" stroke="#800000" stroke-width=".21"/>
<path d="M192.9 134.1h16.5l1.3 1.2-1.3 1.3h-16.5z" fill-rule="evenodd" fill="#ffff80"/>
<path d="M192.9 134.1h16.5l1.3 1.2-1.3 1.3h-16.5z" fill="none" stroke="#800000" stroke-width=".21"/>
<path d="M192.9 139.1h16.5l1.3 1.3-1.3 1.3h-16.5z" fill-rule="evenodd" fill="#ffff80"/>
<path d="M192.9 139.1h16.5l1.3 1.3-1.3 1.3h-16.5z" fill="none" stroke="#800000" stroke-width=".21"/>
<path d="M194.2 141.7h16.5v2.5h-16.5l-1.3-1.2z" fill-rule="evenodd" fill="#ffff80"/>
<path d="M194.2 141.7h16.5v2.5h-16.5l-1.3-1.2z" fill="none" stroke="#800000" stroke-width=".21"/>
<g fill="none" stroke="#f00" stroke-width=".21">
<path d="M191.9 98.7l2 2.1M191.9 93.7l2 2M191.9 91.1l2 2M191.9 88.6l2 2M193.9 98.7l-2 2.1M193.9 93.7l-2 2M193.9 91.1l-2 2M193.9 88.6l-2 2M115.6 103.8l2 2.1M117.6 103.8l-2 2.1M171.6 167.4l2 2M171.6 169.9l2 2"/>
<path d="M171.6 175l2 2M171.6 177.5l2 2M173.6 167.4l-2 2M173.6 169.9l-2 2M173.6 175l-2 2M173.6 177.5l-2 2M171.6 180.1l2 2M171.6 182.6l2 2M171.6 185.1l2 2.1M171.6 187.7l2 2M173.6 180.1l-2 2M173.6 182.6l-2 2"/>
<path d="M173.6 185.1l-2 2.1M173.6 187.7l-2 2"/>
</g>
<path d="M72.9 24.8l1.2 1.3-1.2 1.2M74.1 24.8l1.3 1.3M75.4 26.1l-1.3 1.2M75.4 26.1h.5M233.6 26.1h.5M234.1 26.1l1.3 1.2M235.4 24.8l-1.3 1.3M236.7 24.8l-1.3 1.3 1.3 1.2M233.6 125.2h.5M234.1 125.2l1.3 1.2M235.4 123.9l-1.3 1.3M236.7 123.9l-1.3 1.3 1.3 1.2" fill="none" stroke="#f00" stroke-width=".25"/>
<path d="M226 41.3h55.9v22.9h-55.9z" fill="none" stroke="#00f" stroke-width=".76"/>
<path d="M215.8 75.6h16.5l1.3 1.3-1.3 1.3h-16.5z" fill-rule="evenodd" fill="#ffff80"/>
<path d="M215.8 75.6h16.5l1.3 1.3-1.3 1.3h-16.5z" fill="none" stroke="#800000" stroke-width=".21"/>
<path d="M215.8 78.2h16.5l1.3 1.2-1.3 1.3h-16.5z" fill-rule="evenodd" fill="#ffff80"/>
<path d="M215.8 78.2h16.5l1.3 1.2-1.3 1.3h-16.5z" fill="none" stroke="#800000" stroke-width=".21"/>
<path d="M217.1 83.2h15.2l1.3 1.3-1.3 1.3h-15.2l-1.3-1.3z" fill-rule="evenodd" fill="#ffff80"/>
<path d="M217.1 83.2h15.2l1.3 1.3-1.3 1.3h-15.2l-1.3-1.3z" fill="none" stroke="#800000" stroke-width=".21"/>
<path d="M215.8 82l1.3-1.3h15.2l1.3 1.3-1.3 1.2h-15.2z" fill-rule="evenodd" fill="#ffff80"/>
<path d="M215.8 82l1.3-1.3h15.2l1.3 1.3-1.3 1.2h-15.2z" fill="none" stroke="#800000" stroke-width=".21"/>
<g fill="none" stroke="#000080" stroke-width=".25">
<path d="M96.3 38.8h20.3M96.3 36.2h20.3M192.9 33.7h20.4M192.9 38.8h20.4M192.9 36.2h20.4M192.9 31.1h20.4M96.3 59.1h20.3M96.3 56.6h20.3M96.3 54h20.3M96.3 51.5h20.3M96.3 48.9h20.3M96.3 46.4h20.3"/>
<path d="M96.3 43.8h20.3M96.3 41.3h20.3M192.9 59.1h20.4M192.9 56.6h20.4M192.9 54h20.4M192.9 48.9h20.4M192.9 46.4h20.4M192.9 43.8h20.4M192.9 41.3h20.4M96.3 74.3h20.3M96.3 69.3h20.3M96.3 66.7h20.3"/>
<path d="M96.3 64.2h20.3M101.4 79.4h15.2M192.9 69.3h20.4M192.9 66.7h20.4M192.9 64.2h20.4M192.9 79.4h22.9M192.9 76.9h22.9M192.9 71.8h20.4M192.9 61.6h20.4M101.4 99.8h15.2M101.4 97.2h15.2M101.4 92.1h15.2"/>
<path d="M101.4 89.6h15.2M101.4 84.5h15.2M101.4 82h15.2M192.9 84.5h22.9M192.9 82h22.9M101.4 107.4h15.2M192.9 107.4h25.4M192.9 104.8h25.4M172.6 137.9h20.3M172.6 135.3h20.3M172.6 132.8h20.3M172.6 130.2h20.3"/>
<path d="M172.6 158.2h40.7M172.6 155.7h40.7M172.6 153.1h40.7M172.6 148h40.7M172.6 145.5h40.7M172.6 143h20.3M172.6 140.4h20.3M172.6 165.8h40.7M172.6 163.3h40.7M172.6 160.7h40.7"/>
</g>
<path d="M75.9 26.1h17.8v45.7M233.6 26.1h-17.8v43.2M233.6 125.2h-17.8v38.1" fill="none" stroke="#000080" stroke-width=".76"/>
<g font-size="2.3">
<text x="37.9" y="11.6">1</text>
<text x="110.8" y="11.6">2</text>
<text x="184" y="11.6">3</text>
<text x="257" y="11.6">4</text>
<text x="3.9" y="33.1">A</text>
<text x="118.4" y="30.6">D17</text>
<text x="118.5" y="33.1">C17</text>
<text x="118.8" y="35.7">F16</text>
<text x="126.1" y="31.9">A0/NBS0</text>
<text x="126.1" y="34.4">A1/NBS2/DQM2/NWR2</text>
<text x="180.8" y="31.9">D0</text>
<text x="181" y="34.4">D1</text>
<text x="187.3" y="30.6">B14</text>
<text x="187.3" y="33.1">A14</text>
<text x="187.3" y="35.7">C14</text>
<text x="291.3" y="33.1">A</text>
<text x="118.4" y="40.7">A17</text>
<text x="118.5" y="38.2">B17</text>
<text x="126.1" y="36.9">A2</text>
<text x="126.1" y="39.5">A3</text>
<text x="180.8" y="36.9">D2</text>
<text x="180.9" y="39.5">D3</text>
<text x="187.3" y="38.2">D13</text>
<text x="187.3" y="40.7">C13</text>
<text x="118.6" y="45.8">E16</text>
<text x="118.8" y="43.3">F15</text>
<text x="126.1" y="42">A4</text>
<text x="126.1" y="44.6">A5</text>
<text x="126.1" y="47.1">A6</text>
<text x="180.8" y="42">D4</text>
<text x="180.8" y="47.1">D6</text>
<text x="180.9" y="44.6">D5</text>
<text x="187.3" y="43.3">B13</text>
<text x="187.3" y="45.8">A13</text>
<text x="118.4" y="48.4">D16</text>
<text x="118.4" y="53.5">G14</text>
<text x="118.7" y="51">E15</text>
<text x="126.1" y="49.7">A7</text>
<text x="126.1" y="52.2">A8</text>
<text x="180.8" y="49.7">D7</text>
<text x="187.3" y="48.4">C12</text>
<text x="187.3" y="53.5">D12</text>
<text x="118.5" y="56">C16</text>
<text x="118.7" y="58.6">F14</text>
<text x="126.1" y="54.8">A9</text>
<text x="126.1" y="57.3">A10</text>
<text x="126.1" y="59.9">A11</text>
<text x="179.6" y="59.9">D10</text>
<text x="180.8" y="57.3">D9</text>
<text x="180.9" y="54.8">D8</text>
<text x="187.3" y="56">B12</text>
<text x="187.3" y="58.6">C11</text>
<text x="118.4" y="63.7">A16</text>
<text x="118.5" y="61.1">B16</text>
<text x="126.1" y="62.4">A12</text>
<text x="126.1" y="64.9">A13</text>
<text x="179.7" y="64.9">D12</text>
<text x="179.9" y="62.4">D11</text>
<text x="187.3" y="61.1">D11</text>
<text x="187.3" y="63.7">A12</text>
<text x="118.4" y="71.3">D14</text>
<text x="118.4" y="68.7">D15</text>
<text x="118.5" y="66.2">C15</text>
<text x="126.1" y="67.5">A14</text>
<text x="126.1" y="70">A15</text>
<text x="179.6" y="70">D14</text>
<text x="179.8" y="67.5">D13</text>
<text x="187.3" y="66.2">B11</text>
<text x="187.3" y="68.7">A11</text>
<text x="187.3" y="71.3">C10</text>
<text x="119.6" y="73.8">B6</text>
<text x="126.1" y="75.1">SDA10</text>
<text x="126.1" y="72.5">A19</text>
<text x="177.1" y="77.6">DQM0</text>
<text x="179.7" y="72.5">D15</text>
<text x="187.3" y="76.3">C9</text>
<text x="4.1" y="81.4">B</text>
<text x="118.4" y="83.9">A15</text>
<text x="118.5" y="78.9">B15</text>
<text x="118.6" y="81.4">E14</text>
<text x="126.1" y="80.1">A16/BA0</text>
<text x="126.1" y="82.7">A17/BA1</text>
<text x="177.3" y="80.1">DQM1</text>
<text x="177.8" y="82.7">DQS0</text>
<text x="187.3" y="78.9">A8</text>
<text x="187.3" y="81.4">B8</text>
<text x="187.3" y="83.9">A7</text>
<text x="291.4" y="81.4">B</text>
<text x="119.6" y="89">B9</text>
<text x="126.1" y="85.2">A18/BA2</text>
<text x="178.1" y="85.2">DQS1</text>
<text x="187.3" y="89">A6</text>
<text x="119.5" y="91.6">D9</text>
<text x="126.1" y="90.3">RAS</text>
<text x="126.1" y="92.9">CAS</text>
<text x="163.8" y="95.4">NWR3/NBS3/DQM3</text>
<text x="169.6" y="90.3">NWR0/NWRE</text>
<text x="171.1" y="92.9">NWR1/NBS1</text>
<text x="187.3" y="91.6">C6</text>
<text x="187.3" y="94.2">D7</text>
<text x="118.4" y="99.3">D10</text>
<text x="118.4" y="96.7">B10</text>
<text x="126.1" y="100.5">SDCKE</text>
<text x="126.1" y="98">SDWE</text>
<text x="178.8" y="100.5">NRD</text>
<text x="187.3" y="99.3">C7</text>
<text x="119.6" y="104.3">B7</text>
<text x="119.7" y="106.9">C5</text>
<text x="126.1" y="105.6">NCS0</text>
<text x="177.4" y="105.6">SDCK</text>
<text x="187.3" y="104.3">A10</text>
<text x="187.3" y="106.9">A9</text>
<text x="126.1" y="108.1">NCS1/SDCS</text>
<text x="177.4" y="108.1">SDCK</text>
<text x="4" y="129.7">C</text>
<text x="148.8" y="131">PD0/NANDOE</text>
<text x="167" y="129.7">P15</text>
<text x="291.4" y="129.7">C</text>
<text x="142.8" y="136.1">PD2/A21/NANDALE</text>
<text x="148.3" y="133.5">PD1/NANDWE</text>
<text x="167" y="132.2">N14</text>
<text x="167" y="134.8">M15</text>
<text x="167" y="137.4">M14</text>
<text x="143" y="138.7">PD3/A22/NANDCLE</text>
<text x="150.9" y="143.7">PD5/NWAIT</text>
<text x="153.1" y="141.2">PD4/NCS3</text>
<text x="167" y="142.5">M17</text>
<text x="167" y="139.9">P16</text>
<text x="154.6" y="146.3">PD6/D16</text>
<text x="154.6" y="148.8">PD7/D17</text>
<text x="167" y="145">L15</text>
<text x="167" y="147.5">L16</text>
<text x="154.7" y="153.9">PD8/D18</text>
<text x="167" y="152.6">L17</text>
<text x="167" y="155.1">K17</text>
<text x="153.5" y="158.9">PD10/D20</text>
<text x="153.6" y="161.5">PD11/D21</text>
<text x="154.6" y="156.4">PD9/D19</text>
<text x="167" y="157.7">K16</text>
<text x="167" y="160.2">K15</text>
<text x="153.5" y="164">PD12/D22</text>
<text x="153.6" y="166.6">PD13/D23</text>
<text x="167" y="162.7">J17</text>
<text x="167" y="165.3">J16</text>
<text x="167" y="167.8">H17</text>
<text x="148.8" y="171.6">PD15/D25/A20</text>
<text x="153.5" y="169.1">PD14/D24</text>
<text x="167" y="170.4">J15</text>
<text x="4" y="178">D</text>
<text x="148.8" y="179.3">PD17/D27/A24</text>
<text x="149" y="176.7">PD16/D26/A23</text>
<text x="167" y="175.4">G17</text>
<text x="167" y="178">H16</text>
<text x="291.3" y="178">D</text>
<text x="147.2" y="184.4">PD19/D29/NCS2</text>
<text x="148.9" y="181.9">PD18/D28/A25</text>
<text x="167" y="180.6">H15</text>
<text x="167" y="183.1">F17</text>
<text x="167" y="185.7">G16</text>
<text x="147.2" y="186.9">PD20/D30/NCS4</text>
<text x="147.2" y="189.5">PD21/D31/NCS5</text>
<text x="167" y="188.2">E17</text>
<text x="37.9" y="199.6">1</text>
<text x="110.8" y="199.6">2</text>
<text x="184" y="199.6">3</text>
<text x="257" y="199.6">4</text>
</g>
<g font-size="2.3" fill="#f00">
<text x="56.8" y="26.8">DRAM_A[0..13]</text>
<text x="237.2" y="26.8">DRAM_D[0..15]</text>
<text x="237.2" y="125.9">FLASH_D[0..7]</text>
</g>
<g font-size="2.3" fill="#800000">
<text x="78.5" y="25.5">DRAM_A[0..13]</text>
<text x="215.8" y="25.5">DRAM_D[0..15]</text>
<text x="103.9" y="35.7">DRAM_A0</text>
<text x="198.1" y="35.7">DRAM_D0</text>
<text x="198.1" y="33.1">DRAM_D2</text>
<text x="198.1" y="30.6">DRAM_D5</text>
<text x="103.9" y="38.2">DRAM_A1</text>
<text x="103.9" y="40.7">DRAM_A2</text>
<text x="198.1" y="40.7">DRAM_D4</text>
<text x="198.1" y="38.2">DRAM_D7</text>
<text x="103.9" y="43.3">DRAM_A3</text>
<text x="103.9" y="45.8">DRAM_A4</text>
<text x="198.1" y="43.3">DRAM_D1</text>
<text x="198.1" y="45.8">DRAM_D3</text>
<text x="103.9" y="48.4">DRAM_A5</text>
<text x="103.9" y="51">DRAM_A6</text>
<text x="103.9" y="53.5">DRAM_A7</text>
<text x="198.1" y="48.4">DRAM_D6</text>
<text x="198.1" y="53.5">DRAM_D13</text>
<text x="103.9" y="56">DRAM_A8</text>
<text x="103.9" y="58.6">DRAM_A9</text>
<text x="198.1" y="58.6">DRAM_D10</text>
<text x="198.1" y="56">DRAM_D12</text>
<text x="103.9" y="63.7">DRAM_A11</text>
<text x="198.1" y="63.7">DRAM_D11</text>
<text x="198.1" y="61.1">DRAM_D15</text>
<text x="103.9" y="66.2">DRAM_A12</text>
<text x="103.9" y="68.7">DRAM_A13</text>
<text x="198.1" y="71.3">DRAM_D8</text>
<text x="198.1" y="68.7">DRAM_D9</text>
<text x="198.1" y="66.2">DRAM_D14</text>
<text x="103.9" y="73.8">DRAM_A10</text>
<text x="198.1" y="76.3">DRAM_LDM</text>
<text x="218" y="77.6">DRAM_LDM</text>
<text x="86.6" y="80.1">DRAM_BA0</text>
<text x="86.7" y="82.7">DRAM_BA1</text>
<text x="103.9" y="78.9">DRAM_BA0</text>
<text x="103.9" y="81.4">DRAM_BA1</text>
<text x="103.9" y="83.9">DRAM_BA2</text>
<text x="198.1" y="81.4">DRAM_LDQSp</text>
<text x="198.1" y="78.9">DRAM_UDM</text>
<text x="198.1" y="83.9">DRAM_UDQSp</text>
<text x="217.2" y="82.7">DRAM_LDQS</text>
<text x="217.8" y="80.1">DRAM_UDM</text>
<text x="86.6" y="85.2">DRAM_BA2</text>
<text x="103.9" y="89">DRAM_RAS</text>
<text x="216.9" y="85.2">DRAM_UDQS</text>
<text x="86.5" y="90.3">DRAM_RAS</text>
<text x="86.5" y="92.9">DRAM_CAS</text>
<text x="103.9" y="91.6">DRAM_CAS</text>
<text x="86.3" y="100.5">DRAM_CKE</text>
<text x="87.3" y="98">DRAM_WE</text>
<text x="103.9" y="99.3">DRAM_CKE</text>
<text x="103.9" y="96.7">DRAM_WE</text>
<text x="103.9" y="106.9">DRAM_CS</text>
<text x="195.4" y="104.3">DRAM_CLK_P</text>
<text x="195.4" y="106.9">DRAM_CLK_N</text>
<text x="219.6" y="105.6">DRAM_SDCK_P</text>
<text x="88.1" y="108.1">DRAM_CS</text>
<text x="219.2" y="108.1">DRAM_SDCK_N</text>
<text x="215.8" y="124.6">FLASH_D[0..7]</text>
<text x="177.7" y="129.7">FLASH_OE</text>
<text x="196.8" y="131">FLASH_OE</text>
<text x="177.7" y="132.2">FLASH_WE</text>
<text x="177.7" y="134.8">FLASH_ALE</text>
<text x="177.7" y="137.4">FLASH_CLE</text>
<text x="195.4" y="136.1">FLASH_ALE</text>
<text x="196.3" y="133.5">FLASH_WE</text>
<text x="177.7" y="139.9">FLASH_CS</text>
<text x="177.7" y="142.5">FLASH_RDY</text>
<text x="194.9" y="143.7">FLASH_RDY</text>
<text x="195.5" y="138.7">FLASH_CLE</text>
<text x="197" y="141.2">FLASH_CS</text>
<text x="177.7" y="145">FLASH_D0</text>
<text x="177.7" y="147.5">FLASH_D1</text>
<text x="177.7" y="152.6">FLASH_D2</text>
<text x="177.7" y="155.1">FLASH_D3</text>
<text x="177.7" y="157.7">FLASH_D4</text>
<text x="177.7" y="160.2">FLASH_D5</text>
<text x="177.7" y="162.7">FLASH_D6</text>
<text x="177.7" y="165.3">FLASH_D7</text>
</g>
<g font-size="2.3" fill="#000080">
<text x="124.3" y="25.5">U4B</text>
<text x="234.1" y="77.6">6</text>
<text x="82" y="80.1">6</text>
<text x="82" y="82.7">6</text>
<text x="234.1" y="80.1">6</text>
<text x="234.1" y="82.7">6</text>
<text x="82" y="85.2">6</text>
<text x="234.1" y="85.2">6</text>
<text x="82" y="90.3">6</text>
<text x="82" y="92.9">6</text>
<text x="82" y="98">6</text>
<text x="82" y="100.5">6</text>
<text x="239.2" y="105.6">6</text>
<text x="82" y="108.1">6</text>
<text x="124.3" y="111.9">AT91SAM9N12</text>
<text x="239.2" y="108.1">6</text>
<text x="129.4" y="124.6">U4F</text>
<text x="211.3" y="131">7</text>
<text x="211.3" y="133.5">7</text>
<text x="211.3" y="136.1">7</text>
<text x="211.3" y="138.7">7</text>
<text x="211.3" y="141.2">7</text>
<text x="211.3" y="143.7">7</text>
<text x="129.4" y="193.3">AT91SAM9N12</text>
</g>
<g font-size="2.3" fill="#20124d">
<text x="144" y="28.1">AT91SAM9N12 - EBI</text>
<text x="136" y="127.2">AT91SAM9N12 - POD</text>
</g>
<g font-size="2.3" fill="#00f">
<text x="228.5" y="45.9">LAYOUT NOTE:</text>
<text x="228.5" y="51">DRAMdata pins can be swapped within banks</text>
<text x="228.5" y="56">DRAM data banks can be swapped, if so</text>
<text x="228.5" y="58.6">LDM/UDMand LDQS/UDQS must be also</text>
<text x="228.5" y="61.1">swapped</text>
</g>
<g font-size="2.3" fill="#00a">
<text x="255.3" y="189.5">01/09/2021</text>
<text x="234.9" y="194.5">9</text>
</g>
<g font-size="2.2">
<text x="217.1" y="179.3">Title: [05] - CPU EBI INTERFACE.SchDoc</text>
<text x="217.1" y="184.4">Project: LinuxCapableBusiness Card</text>
<text x="217.1" y="189.5">Author: Manuel Tosone</text>
<text x="247.6" y="189.5">Date:</text>
<text x="217.1" y="194.5">Sheet: 5</text>
<text x="231.1" y="194.5">of</text>
<text x="247.6" y="194.5">Revision: Rev A</text>
</g>
</svg>
